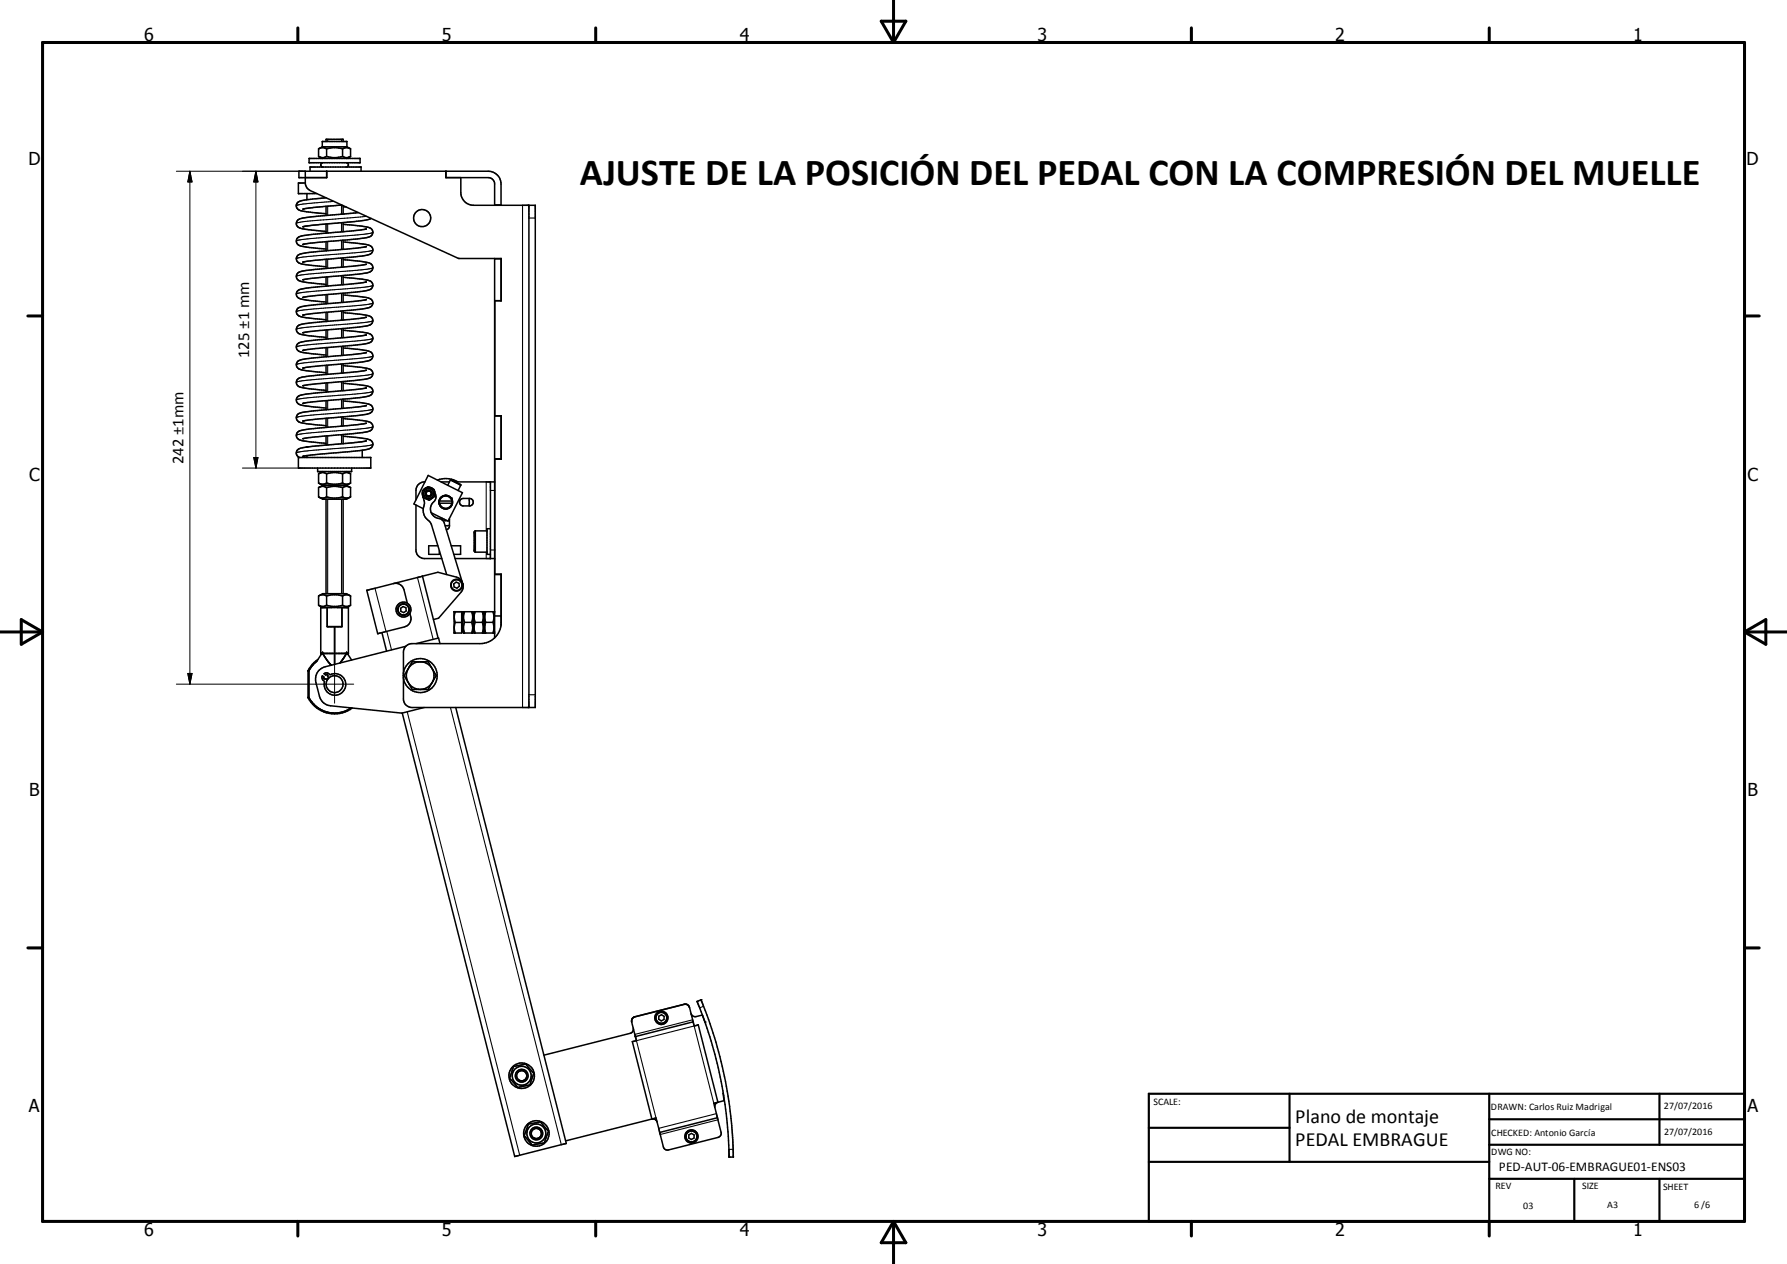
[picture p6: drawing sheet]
<svg xmlns="http://www.w3.org/2000/svg" width="420mm" height="297mm" viewBox="0 0 420 297" stroke-linecap="round" stroke-linejoin="round" font-family="sans-serif">
<g fill="none" stroke="#000" stroke-width=".36">
<path d="M72.6 37.2h12v1h-12zM74.9 35a1.66 1.66 0 0 1 1.9 0M74.9 36.8a1.66 1.66 0 0 0 1.9 0M74.9 36.8l.9 .4M74.9 35v1.8M75.8 34.5v-1.2h5.7v1.2M75.8 34.5h5.7M75.8 34.5l-.9 .5M75.9 38.2a.51 .51 0 0 0-.5 .5 .51 .51 0 0 0 .5 .5M76.6 33.3v-.6h4.1v.6M76.8 35v1.8M76.8 35a6.1 6.1 0 0 1 3.7 0"/>
<path d="M76.8 36.8a6.1 6.1 0 0 0 3.7 0M80.5 35a1.64 1.64 0 0 1 1.9 0M80.5 36.8a1.64 1.64 0 0 0 1.9 0M80.5 35v1.8M81.4 38.2a.51 .51 0 0 1 .5 .5 .51 .51 0 0 1-.5 .5M81.5 34.5l.9 .5M82.4 36.8l-.9 .4M82.4 35v1.8M71.2 49.1v.1M71.8 40.2l.1 3.4 .3 .6 .7 .6 34.8 15.9h10.1v10h-1.5M71.8 43h-1.7v2.5h4.4M72.1 45.5v1.4"/>
<path d="M72.9 40.2v-1h12v1M76.6 48.5v2.1M76.6 52.6v2.2M76.6 56.8v2.1M76.7 46.5l-5.1 .5a1.77 1.77 0 0 0-1.9 1.2v.4l.3 .5a12.4 12.4 0 0 0 5.3 1l1.3 .1M76.8 40.2v1.5M76.8 40.2v1.5h-6.5v-1.5h44.5a3 3 0 0 1 3 3v5M80.4 48.2l-6.7 .5-2.5 .4M80.6 56.4l-9.3 1M80.7 48.3v2M80.7 52.3v2.2M80.7 56.4v2.2"/>
<path d="M80.7 48.6h.6M80.7 52.7l1 .1a17.6 17.6 0 0 1 5.5 .9 1.2 1.2 0 0 1 .3 1.4 1.2 1.2 0 0 1-1.2 .7l-5.7 .6M80.7 56.8l5.4 .7a1.26 1.26 0 0 1 1.3 .6 1.26 1.26 0 0 1-.2 1.5 27.6 27.6 0 0 1-6.6 1M84.2 50l-9.3 .8a14.4 14.4 0 0 0-4.9 .9 1.19 1.19 0 0 0-.2 1.3 1.19 1.19 0 0 0 1.2 .7l5.6 .7M86.1 53.8l-4 .5-5.9 .5a23.5 23.5 0 0 0-6.1 1 1.26 1.26 0 0 0-.3 1.4 1.26 1.26 0 0 0 1.4 .7l5.4 .6M86.1 53.8h.1M86.1 57.9v.1M86.1 57.9l-2.6 .4-7.9 .7a14 14 0 0 0-5.6 1 1.28 1.28 0 0 0-.1 1.5 1.28 1.28 0 0 0 1.3 .6l5.4 .6M87.2 51.3a26.8 26.8 0 0 1-6.5 1l-7.6 .7-1.9 .3M104.8 40.2v1.5h10a1.51 1.51 0 0 1 1.5 1.5v5M104.8 40.2v1.5M108.3 41.7v3.5a2.99 2.99 0 0 0 3 3h14.5v118h-29a2.02 2.02 0 0 1-2-2v-4.8"/>
<path d="M116.3 48.1h1.5M124.3 48.2v118M71.2 69.9h.1M71.2 65.7h.1M71.2 78.2h.1M71.2 61.6h.1M71.2 74h.1M71.3 69.9h-.1M76.6 60.9v2.2M76.6 65.1v2.1M76.6 69.2v2.2M76.6 73.4v2.1"/>
<path d="M76.6 77.5v2.2M80.6 60.6l-6.4 .5-3 .5M80.6 64.7l-7.2 .7-2.2 .3M80.6 68.9l-5.9 .5-3.5 .5M80.6 73.1l-9.4 .9M80.6 77.2l-9.4 1M80.7 60.6v2.1M80.7 64.7v2.2M80.7 68.9v2.1M80.7 73.1v2.1M80.7 77.2v2.2M80.7 61l1.5 .1a13.4 13.4 0 0 1 5.1 1 1.23 1.23 0 0 1 .2 1.3 1.23 1.23 0 0 1-1.2 .7l-5.7 .6"/>
<path d="M80.7 65.2l5.4 .6a1.26 1.26 0 0 1 1.3 .6 1.26 1.26 0 0 1-.2 1.5 19.2 19.2 0 0 1-6.1 1h-.5M80.7 69.3l5.4 .6a1.26 1.26 0 0 1 1.3 .7 1.26 1.26 0 0 1-.2 1.5l-1.7 .4-4.9 .6M80.7 73.5l1 .1a17.6 17.6 0 0 1 5.5 .9 1.2 1.2 0 0 1 .3 1.3 1.2 1.2 0 0 1-1.2 .8l-5.7 .6M80.7 77.6l1.5 .2a12.3 12.3 0 0 1 5.1 .9 1.21 1.21 0 0 1 .2 1.3 1.21 1.21 0 0 1-1.2 .7l-5.7 .7M86 74.6l-10.9 1.1a14.7 14.7 0 0 0-5 .8 1.26 1.26 0 0 0-.3 1.5 1.26 1.26 0 0 0 1.4 .7l5.4 .6M86.1 66.2l-2.2 .4-6.7 .6a26.8 26.8 0 0 0-7.1 1 1.24 1.24 0 0 0-.3 1.5 1.24 1.24 0 0 0 1.4 .7l5.4 .6M86.1 66.2h.1M86.1 62.1h-.1M86.1 78.7l-2.6 .4-6.3 .5a26.8 26.8 0 0 0-7.1 1.1 1.19 1.19 0 0 0-.3 1.4 1.19 1.19 0 0 0 1.2 .7l5.6 .6M86.1 78.7h.1M86.1 70.4h.1M86.1 62.1l-3.5 .5-7 .6a13.8 13.8 0 0 0-5.6 1 1.27 1.27 0 0 0-.1 1.4 1.27 1.27 0 0 0 1.3 .6l5.4 .6"/>
<path d="M86.1 70.4l-3.1 .4-7.4 .7a14 14 0 0 0-5.6 1 1.28 1.28 0 0 0-.1 1.4 1.28 1.28 0 0 0 1.3 .6l5.4 .6M86.1 62.1h.1M116.3 60.7v89.2M116.3 70.6h1.5M116.3 60.8h1.5M117.8 60.7v10M71.2 86.5h.1M71.2 98.9h.1M71.2 82.3h.1M71.2 94.8h.1M76.6 81.7v2.1M76.6 85.8v2.2"/>
<path d="M76.6 90v2.1M76.6 94.1v2.2M76.6 98.3v2.1M80.6 81.4l-6.4 .5-3 .4M80.6 85.5l-7.2 .6-2.2 .4M80.6 93.8l-9.4 1M80.6 97.9l-7.6 .7-1.8 .3M80.7 81.4v2.1M80.7 85.5v2.2M80.7 89.6v2.2M80.7 93.8v2.1M80.7 97.9v2.2"/>
<path d="M80.7 81.8l5.6 .6a1.21 1.21 0 0 1 1.3 1.2 1.21 1.21 0 0 1-1.3 1.2l-5.7 .7M80.7 85.9l1 .1a13.2 13.2 0 0 1 5.6 1 1.21 1.21 0 0 1 .2 1.3 1.21 1.21 0 0 1-1.2 .7l-15 1.6M80.7 90.1l1.5 .1a12.3 12.3 0 0 1 5.1 1 1.22 1.22 0 0 1 .2 1.3 1.22 1.22 0 0 1-1.2 .6l-5.7 .7M80.7 94.2a23 23 0 0 1 6.5 1 1.21 1.21 0 0 1 .3 1.4 1.21 1.21 0 0 1-1.2 .7l-5.7 .6M80.7 98.4l1 .1a13.5 13.5 0 0 1 5.6 1 1.21 1.21 0 0 1 .2 1.3 1.21 1.21 0 0 1-1.2 .7l-5.7 .6M86 95.3l-10.9 1.1a12.8 12.8 0 0 0-5.1 1 1.27 1.27 0 0 0-.1 1.4 1.27 1.27 0 0 0 1.3 .6l5.4 .6M86.1 87l-2.2 .4-8.3 .7a14.5 14.5 0 0 0-5.6 1 1.26 1.26 0 0 0-.1 1.4 1.26 1.26 0 0 0 1.3 .6l5.4 .6M86.1 87h.1M86.1 82.9h-.1M86.1 99.4l-2.2 .4-8.3 .7a14.2 14.2 0 0 0-5.6 1 1.22 1.22 0 0 0-.2 1.4 1.22 1.22 0 0 0 1.2 .6l5.6 .7M86.1 99.4h.1M86.1 91.1v.1"/>
<path d="M86.1 82.9l-3.5 .4-7 .6a14 14 0 0 0-5.6 1 1.28 1.28 0 0 0-.1 1.5 1.28 1.28 0 0 0 1.3 .6l5.4 .6M86.1 91.1l-2.6 .4-6.3 .6a29.4 29.4 0 0 0-7.1 1 1.26 1.26 0 0 0-.3 1.5 1.26 1.26 0 0 0 1.4 .7l5.4 .6M86.1 82.8v.1M116.3 97.7h1.5v10.2h-1.5M117.8 97.7v10.2M70.1 107.5h17.1v2.5h-17.1zM71.2 103.1h.1M71.2 107.2h.1M71.3 103.1h-.1M72.1 105h.4M72.1 105h.1M72.1 107v.5"/>
<path d="M74.7 110v.8h8v-.8M74.9 111.3v2.2M74.9 114.6v2.2M74.9 111.3a1.62 1.62 0 0 1 1.9 0M74.9 113.5a1.72 1.72 0 0 0 1.9 0M74.9 113.5l.9 .6M74.9 116.8l.9 .5h5.7l.9-.5M74.9 116.8a1.75 1.75 0 0 0 1.9 0M74.9 114.6a1.6 1.6 0 0 1 1.9 0M75.8 114.1h5.7M75.8 110.8l-.9 .5M75.8 114.1l-.9 .5"/>
<path d="M76.6 102.4v2.2M76.6 117.3v22.2M76.8 111.3v2.2M76.8 114.6v2.2M76.8 113.5a6.4 6.4 0 0 0 3.7 0M76.8 111.3a6.2 6.2 0 0 1 3.7 0M76.8 116.8a6.5 6.5 0 0 0 3.7 0M76.8 114.6a5.9 5.9 0 0 1 3.7 0M80.5 111.3v2.2M80.5 114.6v2.2M80.5 113.5a1.71 1.71 0 0 0 1.9 0M80.5 111.3a1.61 1.61 0 0 1 1.9 0"/>
<path d="M80.5 116.8a1.74 1.74 0 0 0 1.9 0M80.5 114.6a1.59 1.59 0 0 1 1.9 0M80.6 102.1l-9.4 1M80.7 102.1v2.1M80.7 117.3v22.2M80.7 102.5l1 .1a14.8 14.8 0 0 1 5.6 1 1.21 1.21 0 0 1 .2 1.3 1.21 1.21 0 0 1-1.2 .7l-1.1 .2M81.5 110.8l.9 .5M81.5 114.1l.9 .5M82.4 111.3v2.2M82.4 114.6v2.2M82.4 113.5l-.9 .6M85.1 105.8v1.7"/>
<path d="M85.2 105.8l-14 1.4M86.1 103.6l-3.1 .4-8.2 .8a14.2 14.2 0 0 0-4.8 .8 1.08 1.08 0 0 0 .4 1.9M86.1 103.6h.1M97.8 118.7v10.5a1.98 1.98 0 0 0 2 2h4M99.3 115.5l.1 1.4M99.3 115.5l.2 1.4M99.5 116.9a4.8 4.8 0 0 1 0 3.1 3.5 3.5 0 0 0 1.7 2.8l3.8 12.2M99.5 115.2l-.2 .3M99.5 119.5l-2.2-1.1 3.3-6.7 8.1 4.1-3.4 6.7-3.9-2M99.9 113.2a2.03 2.03 0 0 0-2.1 2v2.2M100.1 116.3l.6 .4M100.4 114.5l-.9 .7"/>
<path d="M100.4 114.5l-.4 .2-.5 .5M100.5 115.3l-.4 .4v.6M100.8 114.5l.7 .2 .4 .3M100.8 114.5a1.48 1.48 0 0 1 1.2 2.2l-.1 .2a1.16 1.16 0 0 1-1.7 .3l-.7-.3M100.8 114.5h-.4M100.9 115.2l-.4 .1M100.9 115.2l.4 .2M101.1 116.6l-.4 .1M101.3 115.4l.2 .4M101.4 115.5l.1 .3M101.4 116.3l-.3 .3M101.4 116.4l-.3 .2"/>
<path d="M101.5 115.8l-.1 .5M102.1 115.2v.2a2.2 2.2 0 0 1-.6 3 2.31 2.31 0 0 0 1.9 3.5l.8 .5 .2 .5 4.3 14M102.8 112.8a5.6 5.6 0 0 1 4.9 .4M103.2 118.2l.6 1.1M103.2 117.7a1.59 1.59 0 0 1 1.8-1.3 1.59 1.59 0 0 1 1.4 1.8M103.2 118.2h3.1M103.2 117.7h3.1M103.2 117.7v.5M103.2 118.2l.1 .3M103.3 117.7a1.46 1.46 0 0 1 1.5-1.2 1.46 1.46 0 0 1 1.4 1.2M103.3 118.2a1.45 1.45 0 0 0 1.5 1.3 1.45 1.45 0 0 0 1.4-1.3M103.4 118.8l.4 .5"/>
<path d="M103.7 113.2h1.9M103.8 119.3l.2 .1M103.8 119.3l.5 .2h.9M104.7 116.4h.1M105.2 119.5l-.3 .1M105.3 116.5a1.6 1.6 0 0 0-2.1 1.7M105.5 116.6l.6 .6 .2 .5M106.2 118.8l-1 .7M106.3 118.5l-.6 .8-.5 .2M106.3 117.7v.5M106.4 118.2l-.1 .3M107 113.2h9.3"/>
<path d="M107 113.2l1.2 .7M107 113.2l-1.1-.5-.7 1.3M108.2 113.9h.1M108.2 113.9l.1 .2-.6 1.2M108.3 117.4l.3-.2 1.8-.1a.88 .88 0 0 1 .8 .9 .88 .88 0 0 1-.8 .9h-1.5a.87 .87 0 0 1-.8-.6 .87 .87 0 0 1 .2-.9zM110.2 117.1v1.8M115.3 113.2v18M116.3 107.8h1.5M92.5 137.1a2.06 2.06 0 0 1 2.5 1.5l.7 3.1M99.3 135.4l-13.1 3.3 2.6 10.2 6.3-1.6a2.17 2.17 0 0 0 1.3-3.2M99.3 135.4l3.7 14.5M99.3 135.4l3.6-.9 4.7 1.2 .7 .5 .4 .9"/>
<path d="M102.9 128.2h-2.1v2.1h2.5v-.9M103.9 122.1h.1M103.9 121.8v.3M104.4 122l.2 .3h.4M105.6 121.9v1.9l-.3 .5-.4 .2M105.6 123.5h-1M106.1 128.2h2.2v2.1h-1.6M106.6 137.2l.6-.4 .7 .3 .1 .7-.6 .4-.7-.3zM107 131.2h9.3M108.7 137.1l.1 1.2-.4 .8-5.3 6.2-1.2 .3M108.7 137.1l.1 .3M114.5 124.7h-2.7l-.3 .3v4.6l.3 .1h2.7"/>
<path d="M115.3 124.2h-.8v6.1h.8M116.3 135h1.5M116.3 134.9h1.5v11.3a5 5 0 0 1-5 5h-16a2.03 2.03 0 0 0-2 2v4.9M117.8 134.9v12M72.4 157.6h.2M72.4 157.6v6.3M72.6 157.6v6.3M74.7 154.9l-1.3 1.2-1 1.5M74.9 140v2.2M74.9 140l.9-.5h5.7l.9 .5M74.9 140a1.66 1.66 0 0 1 1.9 0M74.9 142.2a1.66 1.66 0 0 0 1.9 0"/>
<path d="M74.9 142.2l.9 .6M75.4 153.5v-10.7h6.5v10.7M75.4 153.5h.2M75.4 153.5l.1 .3M75.5 153.8h.1M75.6 153.5l-.1 .3M75.8 153.5h5.7M75.8 153.3l-.2 .2M75.8 153.3v.2M75.8 153.5l1.2 1.9 .9 .9M75.8 153.3l-1.3 2.1-.9 .8-1 1.4M76.8 140v2.2"/>
<path d="M76.8 140a6.1 6.1 0 0 1 3.7 0M76.8 142.2a6.1 6.1 0 0 0 3.7 0M76.9 142.8v4.5h3.5v-4.5M77.3 159.3l-.4 .4M77.3 159.3l-.3-.3v-.4h-.5l-.3-.3 .7-.2 .7 .5a2.54 2.54 0 0 1 3.6 1.7 2.54 2.54 0 0 1-2.6 3.1 2.54 2.54 0 0 1-2.3-3.3l-.5-.5v-.8l.4 .3v.4h.4l.3 .2M78.6 147.3v8.8M80.4 155.2l-.5 .6zM80.5 140v2.2M80.5 140a1.64 1.64 0 0 1 1.9 0M80.5 142.2a1.64 1.64 0 0 0 1.9 0M81.5 153.3l1.2 1.8M81.5 153.3v.2"/>
<path d="M81.5 153.5l-1.1 1.7M81.5 153.3l.1 .2M81.6 153.5h.3M81.6 153.5l.2 .3 .1-.3M82.4 140v2.2M82.4 142.2l-.9 .6M89.8 148.6l1.1 4.4M94.2 142.9l.5-.4 .7 .3 .1 .7-.6 .4-.7-.2zM95.4 151.9l-19 4.8a3 3 0 0 0-2.2 3.6l.9 3.3a2.93 2.93 0 0 0 2.6 2.2l16.8 1.8 5.2-1.4M96 157.1l.9-1.6h3.7l1 1.6M96 157.1a3.1 3.1 0 0 0 0 3.3M96 157.1a3.2 3.2 0 0 1 5.6 0"/>
<path d="M96 157.1l-.5 .8a.99 .99 0 0 0 0 1.7l.5 .8M97.8 151.2l5.3-1.3 .3 1.3M101.6 157.1l.9 1.7-.9 1.6M101.6 157.1a3.3 3.3 0 0 1 0 3.3M106.8 143.7h1.7v5h-1.7zM107 146.3h1.5M107 143.7a3.6 3.6 0 0 0 0 2.6M107 146.3l-.2 1.2 .2 1.2M108.5 144.1h.3M108.5 148.4h.3M108.8 148.4l.2 .3h2.1l.2-.3M109.2 143.7l-.2 1 .2 1.5"/>
<path d="M109.2 146.2l-.2 1 .2 1.5M109.2 146.2h1.7M110.9 143.7a3.5 3.5 0 0 1 0 2.5M110.9 146.2l.2 1.3-.2 1.2M111.3 144l-.2-.3h-2.1l-.2 .3v4.4M111.3 144v4.4M111.3 144l.1-.3h2.2l.2 .3M111.3 148.4l.1 .3h2.2l.2-.3M111.7 146.2h1.7M111.7 146.2a3.5 3.5 0 0 0 0 2.5M111.7 143.7a3.5 3.5 0 0 0 0 2.5M113.4 143.7l.2 1-.2 1.5"/>
<path d="M113.4 146.2l.2 1-.2 1.5M113.8 144l.2-.3h2.1l.2 .3M113.8 148.4l.2 .3h2.1l.2-.3M113.8 144v4.4M114.2 146.2h1.7M114.2 146.2l-.2 1 .2 1.5M114.2 143.7l-.2 1 .2 1.5M115.9 143.7l.2 1-.2 1.5M115.9 146.2l.2 1-.2 1.5M116.3 144.7h1.5M72.4 163.9h.2M72.4 163.9a7 7 0 0 0 10.4 2.5"/>
<path d="M72.6 163.9a6.8 6.8 0 0 0 9.9 2.4M94.5 167.5l26.5 104.3 12.1-3.1M96 160.4l.9 1.6h3.7l1-1.6M96 160.4a3.2 3.2 0 0 0 5.6 0M107.1 166.2l26 102.5M148.5 239.7v.5M148.7 239.3l-.2 .4M149.2 238.9l-.5 .4M154.9 238.8l.6-.4 .6 .4v.8l-.7 .3-.6-.4zM160.8 236l-11.6 2.9M160.8 236h.7M160.8 236l.7 .1"/>
<path d="M161.5 236l.2 .2M161.7 236.2l.3 .5M161.7 236.2l.4 .5M162 236.7h.1M162.1 236.7l.8 3.4M162.4 238.2l.4 .5 .4 .2 1.9-.4 .6 1.7M163.8 235.3l1-.4 .1 .4a96.9 96.9 0 0 1 4.9 15.3 103.4 103.4 0 0 1 2.1 12.8l.5 8.5h-1a99.6 99.6 0 0 0-7.6-36.6zM120.7 250.6l2.8-.6 2 2.2-.7 2a.75 .75 0 0 1-1 .9l-2.1 .4-1.4-1.6a.75 .75 0 0 1-.3-1.3zM148.5 240.1v.1M148.5 240.2l.8 3.3M148.8 241.6l-.1 .9-.6 .3-20.3 5.1M149.3 243.6l.3 .9-1 .3 4.6 18.1"/>
<path d="M149.3 243.5v.1M155.3 240.5v.2M155.3 240.7h.2M155.3 240.7a1.55 1.55 0 0 1-1.2-2.3 1.55 1.55 0 0 1 2.6 0 1.55 1.55 0 0 1-1.2 2.3M155.5 240.5v.2M162.9 240.1l.3 1 .9-.3 4.6 18.2M162.9 240.1l-13.6 3.5M162.9 240.1h.1M168.5 259.1l-.4 .5-.1 .6M168.5 259.1l-.7 .2 1.7 7-.2 .6-.3 .3-12.1 3h-.4l-.5-.5-.9-3.6M168.7 259l-.2 .1M168.7 259h.1"/>
<path d="M170 256.9l.2 1.7-1.5 .4M124.2 264.1l2.1-.3a.78 .78 0 0 1 1.2 .4l1.4 1.6-1 2.7-2.1 .4a.77 .77 0 0 1-1.2-.4l-1.4-1.6zM133.1 268.7h.1M153.2 262.9l-20.2 5.2M153.2 262.9h.1M153.4 262.9l.8-.2 .9 3.4M153.4 262.9h-.1M153.5 262.9l.6 .2 .3 .6M153.5 262.9h-.3M161.9 266.7l.6-.4 .7 .4-.1 .7-.6 .4-.6-.4zM162.4 268.4v.2M162.4 268.6h.2"/>
<path d="M162.4 268.6a1.55 1.55 0 0 1-1.2-2.4 1.55 1.55 0 0 1 2.6 0 1.55 1.55 0 0 1-1.2 2.4M162.6 268.4v.2M168.6 262.6v.1M168.6 262.6l-13.5 3.5"/>
<circle cx="99.2" cy="51.2" r="2.01"/>
<circle cx="100.7" cy="116" r=".6"/>
<circle cx="100.8" cy="116" r="1.14"/>
<circle cx="107.3" cy="137.5" r="1.38"/>
<circle cx="94.8" cy="143.2" r="1.75"/>
<circle cx="94.8" cy="143.2" r="1.38"/>
<circle cx="98.8" cy="158.8" r="4"/>
<circle cx="78.6" cy="160.8" r="1.99"/>
<circle cx="155.5" cy="239.2" r="1.37"/>
<circle cx="122.6" cy="252.8" r="1.2"/>
<circle cx="122.6" cy="252.8" r="2.99"/>
<circle cx="122.6" cy="252.8" r="1.5"/>
<circle cx="122.6" cy="252.8" r="2.22"/>
<circle cx="126.1" cy="266.3" r="1.5"/>
<circle cx="126.1" cy="266.3" r="1.2"/>
<circle cx="126.1" cy="266.3" r="2.22"/>
<circle cx="126.1" cy="266.3" r="3"/>
<circle cx="162.5" cy="267" r="1.37"/>
</g>
<g fill="none" stroke="#000" stroke-width=".25">
<path d="M77 32.7v.6M80.3 32.7v.6M69.7 56.6h.1M77 48.4v2.2M77 52.6v2.2M77 56.7v2.2M78.5 47.3l-7.4 .7-1.4 .4M80.3 48.2v2.1M80.3 52.3v2.2M80.3 56.5v2.1M86.1 50.8l-6.5 .6a58.9 58.9 0 0 0-9.8 1l-.1 .1M87.6 58.7l-.8 .3-1.8 .3-13.8 1.1-1.5 .4"/>
<path d="M87.6 54.6h.1M87.6 54.6l-2 .4-12.7 1.1-3.2 .5M122.8 48.2v118M124.3 51.2h1.5M69.7 64.9h.1M69.7 77.4h.1M77 60.9v2.1M77 65.1v2.1M77 69.2v2.2M77 73.4v2.1M77 77.5v2.2M80.3 60.6v2.2"/>
<path d="M80.3 64.8v2.1M80.3 68.9v2.2M80.3 73.1v2.1M80.3 77.2v2.2M87.6 75.4l-3.2 .5-12.7 1-2 .5M87.6 62.9l-3.6 .6-12.3 1-2 .4M87.6 67.1l-2.9 .5-12.7 1-1.7 .2-.6 .3M87.6 71.2l-1.5 .4-13.5 1.1-2.1 .3-.8 .3M87.6 79.5l-.8 .3-2.1 .2-13.5 1.2-1.5 .4M87.6 62.9h.1M87.6 67v.1M87.6 75.3v.1"/>
<path d="M87.6 79.5h.1M87.6 75.4h.1M69.7 85.7h.1M69.7 89.8h.1M69.7 98.1h.1M77 81.7v2.1M77 85.8v2.2M77 89.9v2.2M77 94.1v2.1M77 98.3v2.1M80.3 81.4v2.1M80.3 85.5v2.2"/>
<path d="M80.3 89.7v2.1M80.3 93.8v2.2M80.3 98v2.1M87.6 96.1l-3.2 .6-12.7 1-2 .4M87.6 83.7l-2.3 .4-13.9 1.2-1.7 .4M87.6 91.9l-1.7 .5-13.6 1.1-1.8 .2-.8 .3M87.6 83.6v.1M87.6 87.8h.1M87.6 96.1h.1M87.6 87.8l-2 .4-13.6 1.2-2.3 .4M87.6 83.7h.1M77 102.4v2.2"/>
<path d="M77 117.3v22.2M80.3 102.1v2.2M80.3 117.3v22.2M87.6 100.3l-2.9 .5-11.8 .9a7.6 7.6 0 0 0-3.2 .6M87.6 104.4l-1.5 .4-13.5 1.1-2.6 .4-.3 .2M87.6 100.2v.1M101 115.4a.6 .6 0 0 0-.8 .3 .6 .6 0 0 0 .3 .8 .6 .6 0 0 0 .8-.3M104.9 116.4h.1M105.8 112.8l2.5 1.3M106 116.9h.1M114.3 113.2v11.5M115.3 115.2h1"/>
<path d="M88.1 138.2l2.6 10.2M98.1 135.7l3.7 14.5M111.8 124.7v5M114.3 129.7v1.5M115.3 129.2h1M90.9 148.4l1.1 4.3M117.8 145h.1M95.7 167.3l26.5 104.2M105.9 166.2l26 102.8M124.3 163.3h1.5M162.8 239.6l-13.6 3.5M165.4 236.5l-.9 .3"/>
<path d="M121.7 252a1.2 1.2 0 0 1 1.7-.2 1.2 1.2 0 0 1 .2 1.7 1.2 1.2 0 0 1-1.7 .2M167.8 259.3l-4.6-18.2-13.6 3.4 4.6 18.2M125.2 265.6a1.19 1.19 0 0 1 1.6-.2 1.19 1.19 0 0 1 .2 1.7 1.19 1.19 0 0 1-1.7 .1M168.4 261.7l-13.6 3.4M168.7 263.1l-13.5 3.5M172.3 270.1h-1"/>
<circle cx="107.3" cy="137.5" r="1.22"/>
<circle cx="94.8" cy="143.2" r="1.22"/>
<circle cx="155.5" cy="239.2" r="1.23"/>
<circle cx="162.5" cy="267" r="1.22"/>
</g>
<g fill="#000">
<circle cx="71.2" cy="53.3" r=".18"/>
<circle cx="71.2" cy="57.4" r=".18"/>
<circle cx="71.2" cy="65.7" r=".18"/>
<circle cx="71.2" cy="74" r=".18"/>
<circle cx="71.2" cy="78.2" r=".18"/>
<circle cx="71.2" cy="61.6" r=".18"/>
<circle cx="71.2" cy="86.5" r=".18"/>
<circle cx="71.2" cy="94.8" r=".18"/>
<circle cx="71.2" cy="98.9" r=".18"/>
<circle cx="71.2" cy="82.3" r=".18"/>
<circle cx="71.2" cy="90.6" r=".18"/>
<circle cx="71.2" cy="107.2" r=".18"/>
<circle cx="106.1" cy="117.1" r=".18"/>
<circle cx="106.8" cy="148.7" r=".18"/>
<circle cx="106.8" cy="143.7" r=".18"/>
<circle cx="108.5" cy="143.7" r=".18"/>
<circle cx="109" cy="143.7" r=".18"/>
<circle cx="109" cy="148.7" r=".18"/>
<circle cx="113.6" cy="148.7" r=".18"/>
<circle cx="113.6" cy="143.7" r=".18"/>
<circle cx="114" cy="148.7" r=".18"/>
<circle cx="114" cy="143.7" r=".18"/>
<circle cx="116.1" cy="143.7" r=".18"/>
<circle cx="116.1" cy="148.7" r=".18"/>
<circle cx="163.8" cy="235.3" r=".18"/>
<circle cx="164.8" cy="234.9" r=".18"/>
<circle cx="149.3" cy="243.6" r=".18"/>
<circle cx="165.7" cy="240.2" r=".18"/>
<circle cx="171.4" cy="271.9" r=".18"/>
</g>
<g fill="none" stroke="#000" stroke-width=".71">
<path d="M10 10h400v277h-400zM70 6.6v3.4M140 6.6v3.4M207.1 5h5.8l-2.9 5zM210 0v10M280 6.6v3.4M350 6.6v3.4M6.6 74.2h3.4M410 74.2h3.5M0 148.5h10M5 145.6l5 2.9-5 2.9zM410 148.5h10.1"/>
<path d="M410 148.5l5.1-2.9v5.8zM6.6 222.7h3.4M410 222.7h3.5M70 287v3.4M140 287v3.4M210 287v10M210 287l2.9 5h-5.8zM280 287v3.4M350 287v3.4"/>
</g>
<path d="M270 257h140v30h-140zM303.1 257v16M350 257v30M390.1 257v12M270 265h33.1M270 273h80M350 277h60M350 269h60M350 263h60M370 277v10M390.1 277v10" fill="none" stroke="#000" stroke-width=".51"/>
<path d="M41.5 40.2h30.3M44.6 40.2l.5 2.6h-1zM44.6 40.2v120.6M60.2 40.2v69.8M60.2 40.2l.4 2.6h-1zM57 110h13.1M59.6 107.5h1l-.4 2.5zM44.1 158.2h1l-.5 2.6zM78.6 156.3v8.9M41.5 160.8h41.6" fill="none" stroke="#000" stroke-width=".24"/>
<path d="M44.6 40.2l.5 2.6h-1zM60.2 40.2l.4 2.6h-1zM59.6 107.5h1l-.4 2.5zM44.1 158.2h1l-.5 2.6z" fill="#000" stroke="#000" stroke-width=".24"/>
<text font-size="9" x="136.3" y="43.4">AJUSTE DE LA POSICIÓN DEL PEDAL CON LA COMPRESIÓN DEL MUELLE</text>
<g font-size="4.7">
<text x="304.5" y="263.9">Plano de montaje</text>
<text x="304.5" y="269.3">PEDAL EMBRAGUE</text>
</g>
<g font-size="4.2">
<text x="33.9" y="9.6">6</text>
<text x="103.9" y="9.6">5</text>
<text x="173.9" y="9.6">4</text>
<text x="243.8" y="9.6">3</text>
<text x="313.9" y="9.6">2</text>
<text x="383.9" y="9.6">1</text>
<text x="6.7" y="38.7">D</text>
<text x="410.5" y="38.7">D</text>
<text x="6.9" y="112.9">C</text>
<text x="410.7" y="112.9">C</text>
<text x="6.9" y="187.1">B</text>
<text x="410.7" y="187.1">B</text>
<text x="6.8" y="261.4">A</text>
<text x="410.7" y="261.4">A</text>
<text x="33.9" y="290.4">6</text>
<text x="103.9" y="290.4">5</text>
<text x="173.9" y="290.4">4</text>
<text x="243.8" y="290.4">3</text>
<text x="313.9" y="290.4">2</text>
<text x="383.9" y="290.4">1</text>
</g>
<g font-size="3.9">
<text x="58.6" y="84.2" transform="rotate(-90 58.6 84.2)">125 ±1 mm</text>
<text x="43.1" y="109.1" transform="rotate(-90 43.1 109.1)">242 ±1mm</text>
</g>
<text font-size="3.1" x="352.3" y="275.3">PED-AUT-06-EMBRAGUE01-ENS03</text>
<g font-size="2.4">
<text x="271.1" y="259.7">SCALE:</text>
<text x="350.4" y="260.8">DRAWN: Carlos Ruiz Madrigal</text>
<text x="391.1" y="260.6">27/07/2016</text>
<text x="350.5" y="267">CHECKED: Antonio García</text>
<text x="391.2" y="266.7">27/07/2016</text>
<text x="350.5" y="271.4">DWG NO:</text>
<text x="351.5" y="279.3">REV</text>
<text x="371.9" y="279.4">SIZE</text>
<text x="390.9" y="279.6">SHEET</text>
<text x="358.1" y="284.1">03</text>
<text x="377.8" y="283.9">A3</text>
<text x="398.2" y="283.8">6 /6</text>
</g>
</svg>
